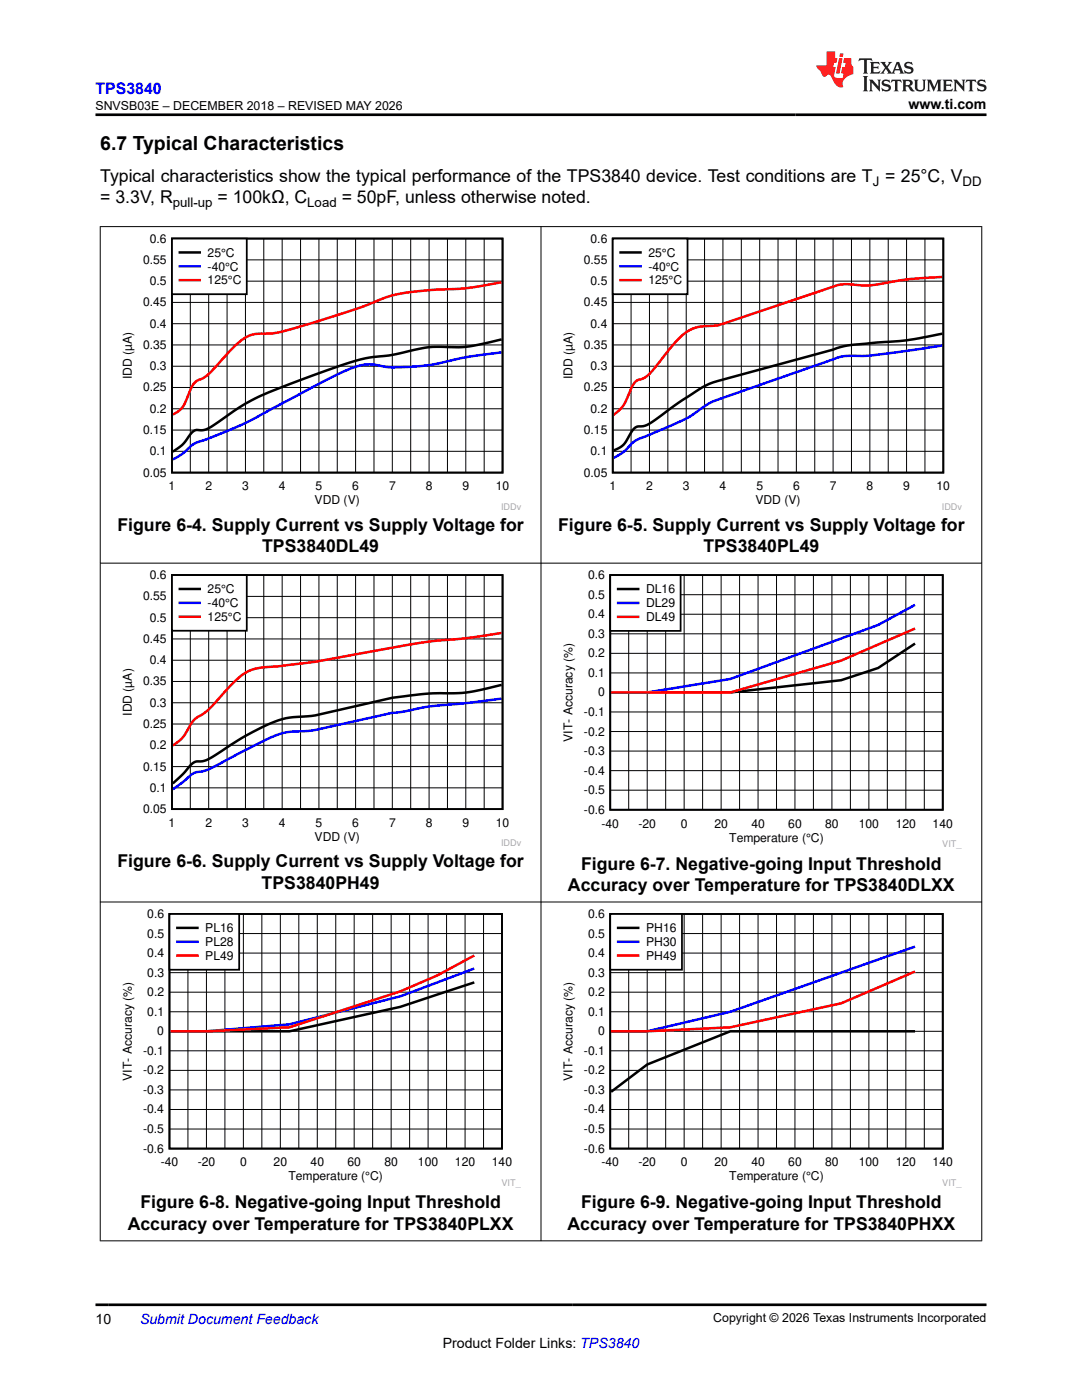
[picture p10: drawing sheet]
<svg xmlns="http://www.w3.org/2000/svg" width="216mm" height="279mm" viewBox="0 0 216 279" stroke-linecap="round" stroke-linejoin="round" font-family="sans-serif">
<path d="M34.3 47.6h66v46.7h-66z" fill="none" stroke="#000" stroke-width=".35"/>
<g fill="none" stroke="#000" stroke-width=".2">
<path d="M34.3 56.1h66M34.3 51.9h66M38 47.6v46.7M41.6 47.6v46.7M45.3 47.6v46.7M49 47.6v46.7M52.6 47.6v46.7M56.3 47.6v46.7M60 47.6v46.7M63.6 47.6v46.7M67.3 47.6v46.7M71 47.6v46.7"/>
<path d="M74.6 47.6v46.7M78.3 47.6v46.7M81.9 47.6v46.7M85.6 47.6v46.7M89.3 47.6v46.7M92.9 47.6v46.7M96.6 47.6v46.7M34.3 77.3h66M34.3 73.1h66M34.3 68.8h66M34.3 64.6h66M34.3 60.4h66"/>
<path d="M34.3 90.1h66M34.3 85.8h66M34.3 81.6h66"/>
</g>
<path d="M100.1 67.7a33.6 33.6 0 0 1-12.3 1.5 35.6 35.6 0 0 0-8.8 1.5l-2.1 .3a29.6 29.6 0 0 0-10 2.3 123.7 123.7 0 0 0-17.9 7.3l-3.2 2a22.9 22.9 0 0 1-5 3.2l-.4 .1a2.28 2.28 0 0 0-2.2 .5l-.2 .3a8.4 8.4 0 0 1-3.5 3.4" fill="none" stroke="#000" stroke-width=".5"/>
<path d="M100.1 70.3a86.9 86.9 0 0 0-13.7 2.4l-4.5 .5a20.5 20.5 0 0 1-7.5-.5 11.1 11.1 0 0 0-6 1.5l-9.5 4.9a152.1 152.1 0 0 1-13.1 6.7l-4.6 1.9a7.1 7.1 0 0 0-4.5 2.6l-2.2 1.4" fill="none" stroke="#00f" stroke-width=".5"/>
<path d="M100.1 56.3a61.3 61.3 0 0 1-13.7 1.5 32.1 32.1 0 0 0-12 2.6l-2.4 .9-6.7 2.2a87.6 87.6 0 0 1-10.9 3l-.8 .1a7.2 7.2 0 0 0-6.2 1.9l-1.6 1.6a30.4 30.4 0 0 1-5.4 5.4 3.1 3.1 0 0 0-2.4 2.3l-.2 .5a8.5 8.5 0 0 1-2 3.6l-1.3 .8" fill="none" stroke="#f00" stroke-width=".5"/>
<path d="M34.3 47.6h14.9v11.1h-14.9z" fill-rule="evenodd" fill="#fff"/>
<path d="M34.3 47.6h14.9v11.1h-14.9z" fill="none" stroke="#000" stroke-width=".35"/>
<path d="M35.9 50.4h4" fill="none" stroke="#000" stroke-width=".5"/>
<path d="M35.9 53.1h4" fill="none" stroke="#00f" stroke-width=".5"/>
<path d="M35.9 55.9h4" fill="none" stroke="#f00" stroke-width=".5"/>
<path d="M111.9 46.6h80.1v55.1h-80.1z" fill-rule="evenodd" fill="#fff"/>
<path d="M122.3 47.6h65.9v46.7h-65.9z" fill="none" stroke="#000" stroke-width=".35"/>
<g fill="none" stroke="#000" stroke-width=".2">
<path d="M122.3 56.1h65.9M122.3 51.9h65.9M125.9 47.6v46.7M129.6 47.6v46.7M133.3 47.6v46.7M136.9 47.6v46.7M140.6 47.6v46.7M144.3 47.6v46.7M147.9 47.6v46.7M151.6 47.6v46.7M155.2 47.6v46.7M158.9 47.6v46.7"/>
<path d="M162.6 47.6v46.7M166.2 47.6v46.7M169.9 47.6v46.7M173.6 47.6v46.7M177.2 47.6v46.7M180.9 47.6v46.7M184.6 47.6v46.7M122.3 77.3h65.9M122.3 73.1h65.9M122.3 68.8h65.9M122.3 64.6h65.9M122.3 60.4h65.9"/>
<path d="M122.3 90.1h65.9M122.3 85.8h65.9M122.3 81.6h65.9"/>
</g>
<path d="M188 66.6a69 69 0 0 1-13.7 1.8l-1.5 .2a20.5 20.5 0 0 0-6.6 1.2l-23 6.2a25.9 25.9 0 0 0-7 3.8l-2.4 1.7a21.5 21.5 0 0 1-5.4 3.6 2.26 2.26 0 0 0-2.7 1.5 5 5 0 0 1-2.5 3l-.8 .3" fill="none" stroke="#000" stroke-width=".5"/>
<path d="M188 69l-4.7 .7a87.4 87.4 0 0 1-14.9 1.4l-1.4 .3-23.8 8.4a23.7 23.7 0 0 0-5.6 3.4l-3 1.4-5.5 2.4a7.5 7.5 0 0 0-4.4 3l-2.3 1.4" fill="none" stroke="#00f" stroke-width=".5"/>
<path d="M188 55.3a72 72 0 0 0-13.7 1.6l-1.5 .1a21.8 21.8 0 0 0-5.8-.1l-23.8 8.1a12.7 12.7 0 0 0-5.6 .9 18.8 18.8 0 0 0-5.4 5.5l-2.1 2.6a4.6 4.6 0 0 1-3 1.9 10.2 10.2 0 0 0-2.2 4.1 7 7 0 0 1-2.5 2.8" fill="none" stroke="#f00" stroke-width=".5"/>
<path d="M122.3 47.6h14.9v11.1h-14.9z" fill-rule="evenodd" fill="#fff"/>
<path d="M122.3 47.6h14.9v11.1h-14.9z" fill="none" stroke="#000" stroke-width=".35"/>
<path d="M123.8 50.4h4" fill="none" stroke="#000" stroke-width=".5"/>
<path d="M123.8 53.1h4" fill="none" stroke="#00f" stroke-width=".5"/>
<path d="M123.8 55.9h4" fill="none" stroke="#f00" stroke-width=".5"/>
<path d="M24 113.8h80v55.1h-80z" fill-rule="evenodd" fill="#fff"/>
<path d="M34.3 114.8h66v46.7h-66z" fill="none" stroke="#000" stroke-width=".35"/>
<g fill="none" stroke="#000" stroke-width=".2">
<path d="M34.3 119h66M38 114.8v46.7M41.6 114.8v46.7M45.3 114.8v46.7M49 114.8v46.7M52.6 114.8v46.7M56.3 114.8v46.7M60 114.8v46.7M63.6 114.8v46.7M67.3 114.8v46.7M71 114.8v46.7M74.6 114.8v46.7"/>
<path d="M78.3 114.8v46.7M81.9 114.8v46.7M85.6 114.8v46.7M89.3 114.8v46.7M92.9 114.8v46.7M96.6 114.8v46.7M34.3 136h66M34.3 131.8h66M34.3 127.5h66M34.3 123.3h66M34.3 157.2h66M34.3 153h66"/>
<path d="M34.3 148.7h66M34.3 144.5h66M34.3 140.3h66"/>
</g>
<path d="M100.1 136.7a38.1 38.1 0 0 1-13.7 1.7l-8.1 .9-15.4 3.5-1.5 .1a18.7 18.7 0 0 0-10.2 2.8l-5.4 3.1a21.5 21.5 0 0 1-5.4 3.1 2.8 2.8 0 0 0-3 1.6l-.9 1-2 1.8" fill="none" stroke="#000" stroke-width=".5"/>
<path d="M100.1 139.4l-5.6 .7a113 113 0 0 0-11.8 1.5l-2.2 .4-2.2 .3-15.4 3.4-1.5 .2a17.9 17.9 0 0 0-6.6 .9l-2.9 1.4-6.9 3.6a18.2 18.2 0 0 1-4.9 2.2 4 4 0 0 0-3.2 1.7l-2.4 1.8" fill="none" stroke="#00f" stroke-width=".5"/>
<path d="M100.1 126.3a128.9 128.9 0 0 1-14.5 1.7l-22.7 4.1-7.3 .9a17.7 17.7 0 0 0-5.9 .9 23.1 23.1 0 0 0-6.2 5.7 13.7 13.7 0 0 1-4.5 3.8l-1 1.3a7.9 7.9 0 0 1-3.5 4.1" fill="none" stroke="#f00" stroke-width=".5"/>
<path d="M34.3 114.8h14.9v11.1h-14.9z" fill-rule="evenodd" fill="#fff"/>
<path d="M34.3 114.8h14.9v11.1h-14.9z" fill="none" stroke="#000" stroke-width=".35"/>
<path d="M35.9 117.5h4" fill="none" stroke="#000" stroke-width=".5"/>
<path d="M35.9 120.3h4" fill="none" stroke="#00f" stroke-width=".5"/>
<path d="M35.9 123.1h4" fill="none" stroke="#f00" stroke-width=".5"/>
<path d="M111.9 113.8h80.1v55.5h-80.1z" fill-rule="evenodd" fill="#fff"/>
<path d="M121.8 114.8h66.3v46.8h-66.3z" fill="none" stroke="#000" stroke-width=".35"/>
<g fill="none" stroke="#000" stroke-width=".2">
<path d="M121.8 118.7h66.3M125.4 114.8v46.8M129.1 114.8v46.8M132.8 114.8v46.8M136.5 114.8v46.8M140.2 114.8v46.8M143.9 114.8v46.8M147.6 114.8v46.8M151.3 114.8v46.8M154.9 114.8v46.8M158.6 114.8v46.8M162.3 114.8v46.8"/>
<path d="M166 114.8v46.8M169.7 114.8v46.8M173.4 114.8v46.8M177.1 114.8v46.8M180.7 114.8v46.8M184.4 114.8v46.8M121.8 138.2h66.3M121.8 134.3h66.3M121.8 130.4h66.3M121.8 126.5h66.3M121.8 122.6h66.3M121.8 157.7h66.3"/>
<path d="M121.8 153.8h66.3M121.8 149.9h66.3M121.8 146h66.3M121.8 142.1h66.3"/>
</g>
<path d="M182.6 128.4l-7.4 4.9-7.4 2.5-22.1 2.4h-23.8" fill="none" stroke="#000" stroke-width=".5"/>
<path d="M182.6 120.7l-7.4 4-29.5 10.8-16.6 2.7h-7.2" fill="none" stroke="#00f" stroke-width=".5"/>
<path d="M182.6 125.4l-14.8 6.4-22.1 6.4h-23.8" fill="none" stroke="#f00" stroke-width=".5"/>
<path d="M121.8 114.8h14v11.1h-14z" fill-rule="evenodd" fill="#fff"/>
<path d="M121.8 114.8h14v11.1h-14z" fill="none" stroke="#000" stroke-width=".35"/>
<path d="M123.3 117.6h4" fill="none" stroke="#000" stroke-width=".5"/>
<path d="M123.3 120.3h4" fill="none" stroke="#00f" stroke-width=".5"/>
<path d="M123.3 123.1h4" fill="none" stroke="#f00" stroke-width=".5"/>
<path d="M24 181.4h80v55.5h-80z" fill-rule="evenodd" fill="#fff"/>
<path d="M33.8 182.4h66.4v46.8h-66.4z" fill="none" stroke="#000" stroke-width=".35"/>
<g fill="none" stroke="#000" stroke-width=".2">
<path d="M33.8 198h66.4M33.8 194.1h66.4M33.8 190.2h66.4M33.8 186.3h66.4M37.5 182.4v46.8M41.2 182.4v46.8M44.9 182.4v46.8M48.6 182.4v46.8M52.2 182.4v46.8M55.9 182.4v46.8M59.6 182.4v46.8M63.3 182.4v46.8"/>
<path d="M67 182.4v46.8M70.7 182.4v46.8M74.4 182.4v46.8M78 182.4v46.8M81.7 182.4v46.8M85.4 182.4v46.8M89.1 182.4v46.8M92.8 182.4v46.8M96.5 182.4v46.8M33.8 217.5h66.4M33.8 213.6h66.4M33.8 209.7h66.4"/>
<path d="M33.8 205.8h66.4M33.8 201.9h66.4M33.8 225.3h66.4M33.8 221.4h66.4"/>
</g>
<path d="M94.6 196.1l-14.7 4.8-22.1 4.9h-23.8" fill="none" stroke="#000" stroke-width=".5"/>
<path d="M94.6 193.3l-14.7 5.5-22.1 5.6-16.6 1.4h-7.2" fill="none" stroke="#00f" stroke-width=".5"/>
<path d="M94.6 190.7l-7.3 4-7.4 3.1-22.1 7.2-16.6 .8h-7.2" fill="none" stroke="#f00" stroke-width=".5"/>
<path d="M33.8 182.4h13.9v11.1h-13.9z" fill-rule="evenodd" fill="#fff"/>
<path d="M33.8 182.4h13.9v11.1h-13.9z" fill="none" stroke="#000" stroke-width=".35"/>
<path d="M35.4 185.2h4" fill="none" stroke="#000" stroke-width=".5"/>
<path d="M35.4 188h4" fill="none" stroke="#00f" stroke-width=".5"/>
<path d="M35.4 190.7h4" fill="none" stroke="#f00" stroke-width=".5"/>
<path d="M111.9 181.4h80.1v55.5h-80.1z" fill-rule="evenodd" fill="#fff"/>
<path d="M121.8 182.4h66.3v46.8h-66.3z" fill="none" stroke="#000" stroke-width=".35"/>
<g fill="none" stroke="#000" stroke-width=".2">
<path d="M121.8 198h66.3M121.8 194.1h66.3M121.8 190.2h66.3M121.8 186.3h66.3M125.4 182.4v46.8M129.1 182.4v46.8M132.8 182.4v46.8M136.5 182.4v46.8M140.2 182.4v46.8M143.9 182.4v46.8M147.6 182.4v46.8M151.3 182.4v46.8"/>
<path d="M154.9 182.4v46.8M158.6 182.4v46.8M162.3 182.4v46.8M166 182.4v46.8M169.7 182.4v46.8M173.4 182.4v46.8M177.1 182.4v46.8M180.7 182.4v46.8M184.4 182.4v46.8M121.8 217.5h66.3M121.8 213.6h66.3M121.8 209.7h66.3"/>
<path d="M121.8 205.8h66.3M121.8 201.9h66.3M121.8 225.3h66.3M121.8 221.4h66.3"/>
</g>
<path d="M182.6 205.8h-36.9l-16.6 6.6-7.2 5.5" fill="none" stroke="#000" stroke-width=".5"/>
<path d="M182.6 188.9l-36.9 13-16.6 3.9h-7.2" fill="none" stroke="#00f" stroke-width=".5"/>
<path d="M182.6 193.9l-14.8 6.3-22.1 4.8-16.6 .8h-7.2" fill="none" stroke="#f00" stroke-width=".5"/>
<path d="M121.8 182.4h14.3v11.1h-14.3z" fill-rule="evenodd" fill="#fff"/>
<path d="M121.8 182.4h14.3v11.1h-14.3z" fill="none" stroke="#000" stroke-width=".35"/>
<path d="M123.3 185.2h4" fill="none" stroke="#000" stroke-width=".5"/>
<path d="M123.3 188h4" fill="none" stroke="#00f" stroke-width=".5"/>
<path d="M123.3 190.7h4" fill="none" stroke="#f00" stroke-width=".5"/>
<path d="M19.9 45.2h176.1M20 45.2v202.5M107.9 45.2v202.5M195.9 45.2v202.5M19.9 112.4h176.1M19.9 180h176.1M19.9 247.6h176.1" fill="none" stroke="#000" stroke-width=".2"/>
<path d="M171.5 11.6l-.2 .6 .5-.2h.6v.1v2.2l-.2 .4h1l-.2-.4v-2.2v-.1h.5l.6 .2-.2-.6zM173.6 12.4l.2 .3v1.6l-.2 .4h1.9l.1-.6a1.08 1.08 0 0 1-1.3 .2v-.7h.6l.4 .2v-.7l-.4 .2h-.6v-.5l.2-.2a1 1 0 0 1 1 .3l-.1-.5zM175.7 12.4l.9 1.1-1 1.2h.9l-.2-.2 .5-.8 .4 .8-.2 .2h1.6l-.2-.2 .2-.5h.9l.1 .5-.1 .2h.9l-.2-.4-.8-1.9h-.5l-.9 2.1-.9-1.1 .9-1h-.8l.2 .2-.4 .6-.4-.6 .2-.2zM179 12.8l.4 1h-.7zM180.7 12.5a.65 .65 0 0 0-.2 .7 .65 .65 0 0 0 .6 .5l.6 .1 .1 .3a.79 .79 0 0 1-.7 .4 .79 .79 0 0 1-.7-.5l.1 .7 .2-.1a.93 .93 0 0 0 1.1 0 .93 .93 0 0 0 .4-.9 1.46 1.46 0 0 0-1.2-.6l-.1-.3a1.09 1.09 0 0 1 1.2 .2l-.2-.6-.1 .1-.5-.2zM172.2 15.2l.2 .4v2.2l-.2 .4h1l-.2-.4v-2.2l.2-.4zM173.4 15.9l.2 .4v1.5l-.2 .4h.8l-.3-.4 .1-1.3 1.6 1.8v-2l.2-.4h-.7l.1 .2 .1 1.1-1.2-1.3zM176.2 16a.65 .65 0 0 0-.2 .8 .65 .65 0 0 0 .6 .4l.6 .2 .1 .2a.79 .79 0 0 1-.7 .4 .79 .79 0 0 1-.7-.5l.1 .7 .2-.1a.93 .93 0 0 0 1.1 .1 .93 .93 0 0 0 .4-1 1.46 1.46 0 0 0-1.2-.5l-.1-.4a1.09 1.09 0 0 1 1.2 .2l-.1-.6-.2 .1-.5-.1zM177.9 15.9l-.1 .6a.63 .63 0 0 1 .8-.3v1.6l-.3 .4h1l-.2-.4v-1.6a.66 .66 0 0 1 .8 .3l-.1-.6zM180 15.9l.2 .4v1.5l-.2 .4h1l-.2-.2-.1-.7h.5l.1 .2a.79 .79 0 0 0 1.2 .6l-1-.9a.61 .61 0 0 0 .6-.6 .61 .61 0 0 0-.5-.7zM180.8 16.2h.1a.47 .47 0 0 1 .5 .1 .47 .47 0 0 1 .1 .5l-.1 .1-.7 .1zM182.3 15.9l.2 .2a2.27 2.27 0 0 0 .4 2 1.04 1.04 0 0 0 1.7-.7v-1.3l.2-.2h-.8l.2 .4v1.1a.6 .6 0 0 1-.6 .6 .6 .6 0 0 1-.6-.6v-1.1l.3-.4zM184.9 15.9l.2 .4v1.5l-.2 .4h.8l-.3-.4v-1.4l.9 1.9 .9-1.9v1.4l-.3 .4h1l-.2-.4v-1.5l.2-.4h-.8l-.7 1.5-.6-1.5zM188.1 15.9l.2 .4v1.5l-.2 .4h1.9l.1-.6a1.09 1.09 0 0 1-1.3 .2v-.7h.6l.4 .2v-.6l-.4 .2h-.6v-.6l.2-.1a1.01 1.01 0 0 1 1 .3l-.1-.6zM190.2 15.9l.3 .4v1.5l-.3 .4h.8l-.2-.4v-1.3l1.6 1.8v-2l.2-.4h-.7l.2 .2v1.1l-1.2-1.3zM192.8 15.9l-.1 .6a.63 .63 0 0 1 .8-.3v1.6l-.3 .4h1l-.2-.4v-1.6a.66 .66 0 0 1 .8 .3l-.1-.6zM195.2 16a.65 .65 0 0 0-.2 .8 .65 .65 0 0 0 .6 .4l.6 .2 .2 .2a.79 .79 0 0 1-.7 .4 .79 .79 0 0 1-.7-.5l.1 .7 .2-.1a.93 .93 0 0 0 1 .1 .93 .93 0 0 0 .5-1 1.46 1.46 0 0 0-1.3-.5v-.4a1.09 1.09 0 0 1 1.2 .2l-.2-.6-.2 .1-.5-.1z" fill="#231f20"/>
<path d="M164.9 10.3v2.7h-2l.1 .4 .8 1a.95 .95 0 0 0 1 .9 .59 .59 0 0 1 .5-.4 .59 .59 0 0 1 .5 .3l.4 .8a1.59 1.59 0 0 0 2.1 1.4 1.61 1.61 0 0 1 1-2.3l1-.3-.1-1.5a1.59 1.59 0 0 1-.3-1.7h-1.5l-.2 .9h.6l-.2 .9h-.5l-.2 .9v.3l.4 .1-.1 .9h-.7a.73 .73 0 0 1-1-.7l.3-1.5h-.5l.1-.9h.5l.2-.9h-.5v-1.3zM167.4 11.6l-.6 3.1h.7l.6-3.1zM167.6 10.7l-.1 .6h.7l.1-.6z" fill="#ed1c24"/>
<path d="M19 22.9h177.8M19 260.4h177.8" fill="none" stroke="#000" stroke-width=".53"/>
<text font-size="3.9" x="20" y="29.9">6.7 Typical Characteristics</text>
<g font-size="3.5">
<text x="20" y="40.6">= 3.3V, R</text>
<text x="20" y="36.4">Typical characteristics show the typical performance of the TPS3840 device. Test conditions are T = 25°C, V</text>
<text x="43.4" y="40.6">= 100kΩ, C</text>
<text x="68.2" y="40.6">= 50pF, unless otherwise noted.</text>
<text x="23.4" y="105.9">Figure 6-4. Supply Current vs Supply Voltage for</text>
<text x="111.4" y="105.9">Figure 6-5. Supply Current vs Supply Voltage for</text>
<text x="52.3" y="110.2">TPS3840DL49</text>
<text x="140.4" y="110.2">TPS3840PL49</text>
<text x="23.4" y="173.1">Figure 6-6. Supply Current vs Supply Voltage for</text>
<text x="116" y="173.6">Figure 6-7. Negative-going Input Threshold</text>
<text x="52.2" y="177.3">TPS3840PH49</text>
<text x="113.3" y="177.8">Accuracy over Temperature for TPS3840DLXX</text>
<text x="25.5" y="245.4">Accuracy over Temperature for TPS3840PLXX</text>
<text x="28" y="241.2">Figure 6-8. Negative-going Input Threshold</text>
<text x="113.2" y="245.4">Accuracy over Temperature for TPS3840PHXX</text>
<text x="116" y="241.2">Figure 6-9. Negative-going Input Threshold</text>
</g>
<text font-size="3.2" fill="#00f" x="19" y="18.7">TPS3840</text>
<g font-size="2.8">
<text x="181.3" y="21.8">www.ti.com</text>
<text x="19" y="264.2">10</text>
<text x="88.3" y="269">Product Folder Links: TPS3840</text>
</g>
<text font-size="2.8" fill="#00f" x="27.9" y="264.2">Submit Document Feedback</text>
<g font-size="2.6">
<text x="34.5" y="41.3">pull-up</text>
<text x="61.3" y="41.3">Load</text>
<text x="174.2" y="37.1">J</text>
<text x="192.1" y="37.1">DD</text>
</g>
<g font-size="2.5">
<text x="19.1" y="21.9">SNVSB03E – DECEMBER 2018 – REVISED MAY 2026</text>
<text x="142.3" y="263.9">Copyright © 2026 Texas Instruments Incorporated</text>
</g>
<g font-size="2.4">
<text x="28.5" y="52.7">0.55</text>
<text x="29.9" y="48.4">0.6</text>
<text x="41.4" y="51.2">25°C</text>
<text x="41.4" y="54">-40°C</text>
<text x="116.5" y="52.7">0.55</text>
<text x="117.8" y="48.4">0.6</text>
<text x="129.4" y="51.2">25°C</text>
<text x="129.4" y="54">-40°C</text>
<text x="29.9" y="56.9">0.5</text>
<text x="41.4" y="56.8">125°C</text>
<text x="117.8" y="56.9">0.5</text>
<text x="129.4" y="56.8">125°C</text>
<text x="28.5" y="61.1">0.45</text>
<text x="29.9" y="65.4">0.4</text>
<text x="116.5" y="61.1">0.45</text>
<text x="117.8" y="65.4">0.4</text>
<text x="28.5" y="69.6">0.35</text>
<text x="116.5" y="69.6">0.35</text>
<text x="26.3" y="75.7" transform="rotate(-90 26.3 75.7)">IDD (µA)</text>
<text x="29.9" y="73.9">0.3</text>
<text x="114.2" y="75.7" transform="rotate(-90 114.2 75.7)">IDD (µA)</text>
<text x="117.8" y="73.9">0.3</text>
<text x="28.5" y="78.1">0.25</text>
<text x="29.9" y="82.4">0.2</text>
<text x="116.5" y="78.1">0.25</text>
<text x="117.8" y="82.4">0.2</text>
<text x="28.5" y="86.6">0.15</text>
<text x="116.5" y="86.6">0.15</text>
<text x="28.5" y="95.1">0.05</text>
<text x="29.9" y="90.9">0.1</text>
<text x="116.5" y="95.1">0.05</text>
<text x="117.8" y="90.9">0.1</text>
<text x="33.6" y="97.9">1</text>
<text x="41" y="97.9">2</text>
<text x="48.3" y="97.9">3</text>
<text x="55.6" y="97.9">4</text>
<text x="62.8" y="100.6">VDD (V)</text>
<text x="63" y="97.9">5</text>
<text x="70.3" y="97.9">6</text>
<text x="77.6" y="97.9">7</text>
<text x="85" y="97.9">8</text>
<text x="92.3" y="97.9">9</text>
<text x="98.9" y="97.9">10</text>
<text x="121.6" y="97.9">1</text>
<text x="128.9" y="97.9">2</text>
<text x="136.3" y="97.9">3</text>
<text x="143.6" y="97.9">4</text>
<text x="150.7" y="100.6">VDD (V)</text>
<text x="150.9" y="97.9">5</text>
<text x="158.2" y="97.9">6</text>
<text x="165.6" y="97.9">7</text>
<text x="172.9" y="97.9">8</text>
<text x="180.2" y="97.9">9</text>
<text x="186.9" y="97.9">10</text>
<text x="28.5" y="119.8">0.55</text>
<text x="29.9" y="115.6">0.6</text>
<text x="41.4" y="118.4">25°C</text>
<text x="117.3" y="119.5">0.5</text>
<text x="117.3" y="115.6">0.6</text>
<text x="128.9" y="118.4">DL16</text>
<text x="29.9" y="124.1">0.5</text>
<text x="41.4" y="121.2">-40°C</text>
<text x="41.4" y="123.9">125°C</text>
<text x="117.3" y="123.4">0.4</text>
<text x="128.9" y="121.2">DL29</text>
<text x="128.9" y="124">DL49</text>
<text x="28.5" y="128.3">0.45</text>
<text x="117.3" y="131.2">0.2</text>
<text x="117.3" y="127.3">0.3</text>
<text x="28.5" y="136.8">0.35</text>
<text x="29.9" y="132.6">0.4</text>
<text x="117.3" y="135.1">0.1</text>
<text x="26.3" y="142.8" transform="rotate(-90 26.3 142.8)">IDD (µA)</text>
<text x="29.9" y="141">0.3</text>
<text x="116.5" y="142.9">-0.1</text>
<text x="119.3" y="139">0</text>
<text x="28.5" y="145.3">0.25</text>
<text x="29.9" y="149.5">0.2</text>
<text x="114.2" y="148" transform="rotate(-90 114.2 148)">VIT- Accuracy (%)</text>
<text x="116.5" y="146.8">-0.2</text>
<text x="28.5" y="153.8">0.15</text>
<text x="116.5" y="154.6">-0.4</text>
<text x="116.5" y="150.7">-0.3</text>
<text x="29.9" y="158">0.1</text>
<text x="116.5" y="158.5">-0.5</text>
<text x="28.5" y="162.3">0.05</text>
<text x="33.6" y="165">1</text>
<text x="41" y="165">2</text>
<text x="48.3" y="165">3</text>
<text x="55.6" y="165">4</text>
<text x="62.8" y="167.8">VDD (V)</text>
<text x="63" y="165">5</text>
<text x="70.3" y="165">6</text>
<text x="77.6" y="165">7</text>
<text x="85" y="165">8</text>
<text x="92.3" y="165">9</text>
<text x="98.9" y="165">10</text>
<text x="116.5" y="162.4">-0.6</text>
<text x="120" y="165.2">-40</text>
<text x="127.4" y="165.2">-20</text>
<text x="135.8" y="165.2">0</text>
<text x="142.5" y="165.2">20</text>
<text x="145.5" y="167.9">Temperature (°C)</text>
<text x="149.9" y="165.2">40</text>
<text x="157.3" y="165.2">60</text>
<text x="164.7" y="165.2">80</text>
<text x="171.4" y="165.2">100</text>
<text x="178.7" y="165.2">120</text>
<text x="186.1" y="165.2">140</text>
<text x="29.4" y="183.2">0.6</text>
<text x="117.3" y="183.2">0.6</text>
<text x="29.4" y="191">0.4</text>
<text x="29.4" y="187.1">0.5</text>
<text x="41" y="186">PL16</text>
<text x="41" y="188.8">PL28</text>
<text x="41" y="191.6">PL49</text>
<text x="117.3" y="191">0.4</text>
<text x="117.3" y="187.1">0.5</text>
<text x="128.9" y="186">PH16</text>
<text x="128.9" y="188.8">PH30</text>
<text x="128.9" y="191.6">PH49</text>
<text x="29.4" y="194.9">0.3</text>
<text x="117.3" y="194.9">0.3</text>
<text x="29.4" y="202.7">0.1</text>
<text x="29.4" y="198.8">0.2</text>
<text x="117.3" y="202.7">0.1</text>
<text x="117.3" y="198.8">0.2</text>
<text x="31.4" y="206.6">0</text>
<text x="119.3" y="206.6">0</text>
<text x="26.3" y="215.7" transform="rotate(-90 26.3 215.7)">VIT- Accuracy (%)</text>
<text x="28.6" y="214.4">-0.2</text>
<text x="28.6" y="210.5">-0.1</text>
<text x="114.2" y="215.7" transform="rotate(-90 114.2 215.7)">VIT- Accuracy (%)</text>
<text x="116.5" y="214.4">-0.2</text>
<text x="116.5" y="210.5">-0.1</text>
<text x="28.6" y="218.3">-0.3</text>
<text x="116.5" y="218.3">-0.3</text>
<text x="28.6" y="226.1">-0.5</text>
<text x="28.6" y="222.2">-0.4</text>
<text x="116.5" y="226.1">-0.5</text>
<text x="116.5" y="222.2">-0.4</text>
<text x="28.6" y="230">-0.6</text>
<text x="32.1" y="232.8">-40</text>
<text x="39.4" y="232.8">-20</text>
<text x="47.9" y="232.8">0</text>
<text x="54.6" y="232.8">20</text>
<text x="62" y="232.8">40</text>
<text x="69.3" y="232.8">60</text>
<text x="76.7" y="232.8">80</text>
<text x="83.4" y="232.8">100</text>
<text x="90.8" y="232.8">120</text>
<text x="98.2" y="232.8">140</text>
<text x="116.5" y="230">-0.6</text>
<text x="120" y="232.8">-40</text>
<text x="127.4" y="232.8">-20</text>
<text x="135.8" y="232.8">0</text>
<text x="142.5" y="232.8">20</text>
<text x="149.9" y="232.8">40</text>
<text x="157.3" y="232.8">60</text>
<text x="164.7" y="232.8">80</text>
<text x="171.4" y="232.8">100</text>
<text x="178.7" y="232.8">120</text>
<text x="186.1" y="232.8">140</text>
<text x="57.6" y="235.6">Temperature (°C)</text>
<text x="145.5" y="235.6">Temperature (°C)</text>
</g>
<g font-size="1.8" fill="#a8a8a8">
<text x="100" y="101.7">IDDv</text>
<text x="187.9" y="101.7">IDDv</text>
<text x="100" y="168.9">IDDv</text>
<text x="188" y="169">VIT_</text>
<text x="100.1" y="236.6">VIT_</text>
<text x="188" y="236.6">VIT_</text>
</g>
</svg>
